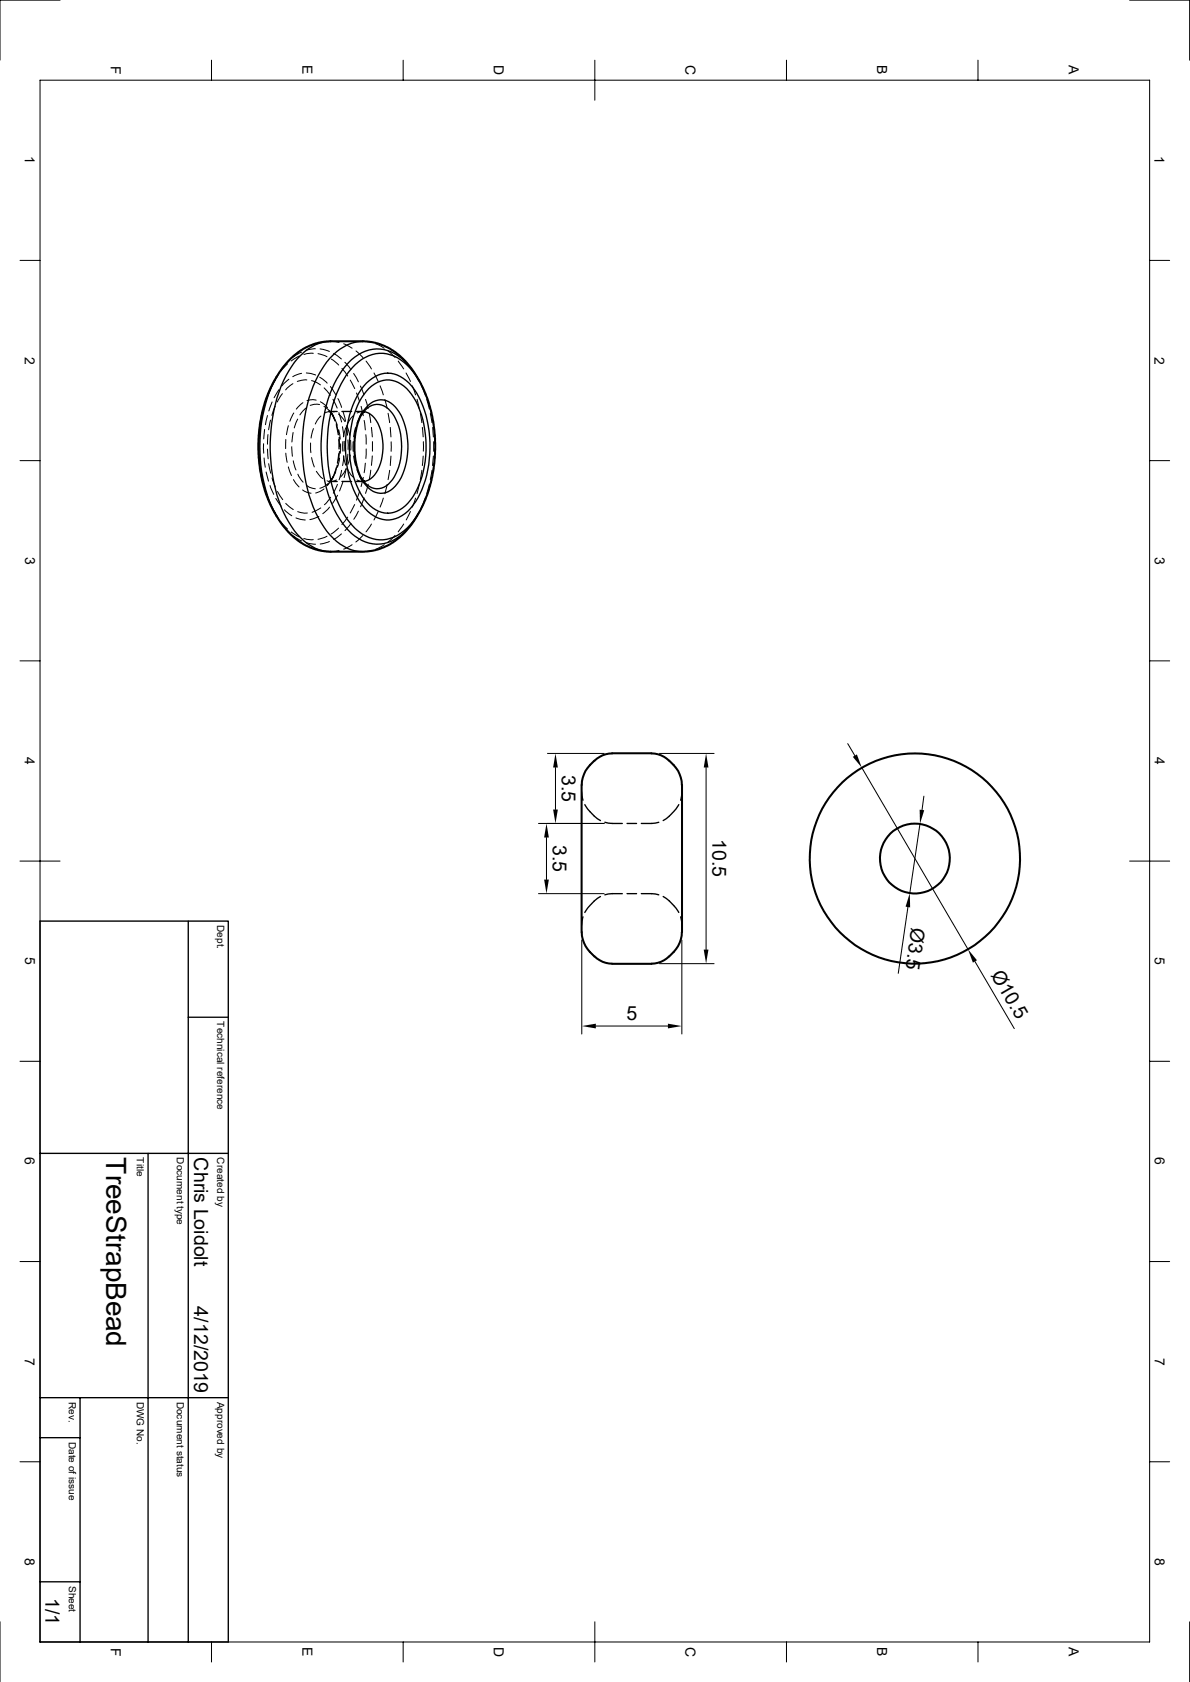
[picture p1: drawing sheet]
<svg xmlns="http://www.w3.org/2000/svg" width="297mm" height="420mm" viewBox="0 0 297 420" stroke-linecap="round" stroke-linejoin="round" font-family="sans-serif">
<g fill="none" stroke="#000" stroke-width=".51">
<path d="M72.5 89.6l2-1.7 1.3-.9 2.2-1 2-.5 2.1-.3h8.5l2.5 .3 2 .5 1.7 .8 3 2.1 2.9 3 2.4 3.9 2 4.9 .8 3.1 .5 3.6 .2 6-.7 5.7-.8 3.2-.9 2.5-1.1 2.3-1.8 3.1-2.9 3.4-1.8 1.5-1.8 1.1-2.6 1-3.2 .6h-8.9l-3.2-.6-3.1-1.3-3.1-2.3-2.3-2.6-2.4-3.9-2-4.8-1-4.5-.5-5.5 .2-4.9 .8-4.9 1.9-5.3 2.4-4.4zM90.1 119.4l.9 .9M90.3 103.2l-1.1 2.7-.7 4.3v2.5l.2 2.3 .7 2.6 .9 2.2M91 102.7l-.9 .9M145.2 196v36.7M148.3 189.9a7.8 7.8 0 0 0-3.1 6.1M152.8 188.1a6.2 6.2 0 0 0-4.4 1.8M152.8 188.1h9.8M162.6 188.1a6.2 6.2 0 0 1 4.4 1.8M167 189.9a7.8 7.8 0 0 1 3.2 6.1M170.2 196v36.7M145.2 232.7a7.9 7.9 0 0 0 3.1 6.1"/>
<path d="M148.4 238.8a6.2 6.2 0 0 0 4.4 1.8M167 238.8a6.2 6.2 0 0 1-4.4 1.8M170.2 232.7a7.9 7.9 0 0 1-3.2 6.1M152.8 240.7h9.8"/>
<circle cx="228.3" cy="214.4" r="26.2"/>
<circle cx="228.3" cy="214.4" r="8.7"/>
</g>
<g fill="none" stroke="#000" stroke-width=".34">
<path d="M68.6 95a36.3 36.3 0 0 0-3.1 25.1l1.3 4.2 1.8 3.7M69 94.2a38.1 38.1 0 0 0-2.7 28.1l.9 2.8 1.8 3.7M82.5 85.3a12.2 12.2 0 0 0-9.7 6.2 37.6 37.6 0 0 0-5.3 22.5 33.2 33.2 0 0 0 6.8 19.5 11.7 11.7 0 0 0 8.2 4.3M90.6 85.3a12.2 12.2 0 0 0-9.8 6.2 37.6 37.6 0 0 0-5.3 22.5 33.2 33.2 0 0 0 6.8 19.5 11.7 11.7 0 0 0 8.3 4.3M91.4 95.7a6.9 6.9 0 0 1 10.7 0 23.7 23.7 0 0 1 5.2 16.1 23.8 23.8 0 0 1-4.9 15.2 7 7 0 0 1-11.3 0 24.3 24.3 0 0 1-4.9-16.6 23.3 23.3 0 0 1 5.2-14.7zM92 97a6.4 6.4 0 0 1 10.2 .7 23 23 0 0 1 4.1 16.1 19.5 19.5 0 0 1-5.1 12.5 6.2 6.2 0 0 1-9.5-.7 22.4 22.4 0 0 1-4.3-17.1 20 20 0 0 1 4.6-11.5zM104.1 94.2a13.3 13.3 0 0 0-8.3-6.9 9.9 9.9 0 0 0-9.7 4.2 31.7 31.7 0 0 0-6 19.2 33.9 33.9 0 0 0 5.3 19.8 11 11 0 0 0 9.5 5.3 12.4 12.4 0 0 0 9.2-7M104.5 95a12.1 12.1 0 0 0-8.9-6.8 10.2 10.2 0 0 0-8.4 4.5 32.4 32.4 0 0 0-5.4 21.9 29.6 29.6 0 0 0 5.4 15.7 9.9 9.9 0 0 0 9.4 4.4 12.6 12.6 0 0 0 7.9-6.7M82.8 119.8l.4-.8-1.1 1.3 2.1-.1M83.9 116.8l-.8 2.2M84 106.2l.5 2.3M84.2 102.7h-2.1l1.1 1.3-.4-.8 .8 1.9"/>
<path d="M84.6 109.7v2.4M84.6 113.3l-.4 2.4M85.3 102.7h2.5M90.2 103.6a4.6 4.6 0 0 1 5-2.5 8.2 8.2 0 0 1 4.6 6.3 15.2 15.2 0 0 1-2.3 13 4.1 4.1 0 0 1-6.9-.3l-.4-.7M90.3 103.2l-.4 .8 .2-.4M90.3 103.2a5.7 5.7 0 0 1 5.3-3.3 7.6 7.6 0 0 1 5.3 5.7 18.5 18.5 0 0 1-1.2 14.4 5.4 5.4 0 0 1-5.3 3.1 7 7 0 0 1-4.5-4.1l.2 .4M90.8 102.8a5.6 5.6 0 0 1 4.2 4.5 13.4 13.4 0 0 1-1.5 11.3 4.2 4.2 0 0 1-2.7 1.6M91 102.7h-2.1M85.3 120.2h2.5M88.9 120.2l2.1 .1M145.2 197.7l.3 2.1M170.2 197.7l-.3 2.1"/>
<path d="M146 200.9l.6 1.1a11.2 11.2 0 0 0 3.3 2.9M151 205.3l1.8 .3h2.5M156.5 205.6h2.4M164.4 205.3l-1.8 .3h-2.5M169.4 200.9l-.7 1.1a11.2 11.2 0 0 1-3.2 2.9M10 230h47v180h-47zM47 230v180M145.5 228.9l-.3 2.2M149.9 223.9a12.1 12.1 0 0 0-3.9 3.9M155.3 223.1h-2.5l-1.8 .3M156.5 223.1h2.4M160.1 223.1h2.5l1.8 .3"/>
<path d="M165.5 223.9a12.1 12.1 0 0 1 3.9 3.9M169.9 228.9l.3 2.2M47 254h10M10 288h47M37 288v122M10 359h10M10 349h47M20 349v61M10 395h10"/>
</g>
<g fill="none" stroke="#000" stroke-width=".25">
<path d="M15 0h-15v15M52.8 15v5M100.6 15v5M148.5 15v10M196.3 15v5M244.1 15v5M281.9 0h15v15M10 20h276.9v390h-276.9zM5 65h5M286.9 65h5M69.4 93.6l-.9 1.4M69.6 97.3l-1.2 2"/>
<path d="M70 92.6l-1 1.5M70.5 98.3l-1.3 2.1M71.8 90.8l-1.7 1.8M72.1 94.7l-1.7 1.7M72.3 89.9l-1.6 1.8M73.1 95.8l-1.8 1.6M74.7 88.9l-2 1.2M75.3 87.9l-2.1 1.3M75.3 93.2l-2.2 .9M76.5 93.1l2.3 .5M76.6 94.9l-2.4 .3M77.8 95l1.2 .5 1 .6"/>
<path d="M78.2 88.2l-2.3 .3M78.7 87.1l-2.3 .4M78.9 99.9l-.8-.1-1.5 .2M79.4 88.3l2.2 .8M79.8 94.2l1.9 1.5M79.9 87.1l2.3 .7M80.9 96.9l1.6 1.8M82.5 96.5l1.3 2M82.5 85.2l2.1 .3M82.7 89.7l1.8 1.4M83.1 99.7l1.1 2.2M83.3 88.3l1.9 1.3"/>
<path d="M84.3 99.5l1 2.2M85.3 92l1.5 1.9M85.8 85.9l2.1 1.1M86.1 90.5l1.5 1.8M87.4 94.9l1.1 2.1M88.3 93.3l1.2 2M88.9 87.6l1.7 1.7M89 98.1l.8 2.2M90 96.4l.8 2.2M90.6 85.2l2.1 .3M91.2 99.7l.7 2.3M91.4 90.2l1.3 1.9"/>
<path d="M93.3 93.1l1.1 2.1M93.8 85.9l2.1 1.1M94.9 96.4l.8 2.2M96.1 99.7l.5 2.3M96.9 87.6l1.7 1.6M99.4 90.2l1.4 1.9M101.3 93.1l1.1 2.1M102.9 96.4l.8 2.2M104.1 99.7l.5 2.3M104.1 94.1l.6 1.2M104.6 95l1 2M105.2 96.4l.9 2.2"/>
<path d="M106.1 98.1l.7 2.2M106.5 99.7l.6 2.4M5 115h5M65.8 110.8v2.4M65.9 114.3l.3 2.4M66 107.2l-.2 2.4M66.4 117.9l.6 2.2M66.8 112.1l.1 2.5M66.8 103.8l-.5 2.2M66.9 108.5l-.1 2.4M67.1 115.8l.5 2.4M67.5 104.9l-.4 2.4"/>
<path d="M67.9 119.3l.8 2.3M67.9 100.4l-.8 2.2M68.7 101.4l-.8 2.3M71.3 109.7v2.3M71.3 113.2l.4 2.2M72 106.3l-.5 2.2M72 116.6l.7 2.1M72.8 111.5l.2 2.4M73.2 108l-.3 2.4M73.2 115.1l.7 2.2M73.2 119.8l1.4 1.8M73.3 103.1l-1 2.1"/>
<path d="M74.3 104.6l-.9 2.2M74.3 118.4l1.3 2M75.6 100.5l-1.6 1.7M76.5 101.9l-1.7 1.7M77.5 110.6l.1 2.4M77.8 114.3l.6 2.3M78.2 107l-.6 2.4M79 117.7l1.1 1.4 .5 .4M79.8 101h-1.4l-1 .2M80 100.3l1.7 1.5M80.1 103.9l-.9 1-.5 1M80.9 101.5l1.1 .9 .6 .6"/>
<path d="M82.5 102.7l1 2.1M83 119.4l-1.3 1.9M83.2 104l1 2.2M83.4 102.9a3.1 3.1 0 0 0-2.4 .2M83.8 117.8l-1.2 2M83.9 105.8l.6 2.3M84 119.8a2.77 2.77 0 0 1-2.4 .3M84.2 116.1l-.7 2.2M84.5 103.4l1.6 1.9M84.5 107.3l.4 2.3M84.6 103l.7 2.4M84.6 109.2l.2 2.3"/>
<path d="M84.7 112.7l-.3 2.3M84.8 114.4l-.6 2.3M85 110.8l-.1 2.4M85.3 117.4l-.7 2.4M85.5 106.6l.3 2.4M85.6 110.3v2.3M85.6 102.8l.6 2.4M85.7 113.8l.6 2.4M85.8 113.8l-.3 2.4M85.9 110.2v2.4M86.3 106.8l-.6 2.3M86.4 117.1l-1.4 2"/>
<path d="M86.4 116.9l-.5 2.4M86.4 106.3l.3 2.4M86.6 106.4l.7 2.3M86.8 117.2l.8 1.4 .6 .6M86.8 113.4l-.2 2.3M86.8 109.9l.1 2.3M87.4 113.6l-.6 2.4M87.5 109.9v2.5M88.1 110.3v2.4M88.2 103.8l-1.4 1.9M88.3 113.9l.4 2.3M88.4 110.3v2.4"/>
<path d="M88.5 113.9l.4 2.3M88.7 106.8l-.4 2.3M88.9 106.8l-.4 2.3M89.1 119.8l1.1 .4h.6M89.1 117.3l1 2.1M89.3 117.3l1 2.5M90.1 101.5l.6 2.3M90.1 103.6l-1 2.1M90.3 103.2l-1 2.4M90.7 119.2l-.6 2.3M90.8 102.7h-.6l-1 .4M90.9 105l.3 2.4"/>
<path d="M91.2 115.7l-.3 2.3M91.3 108.5l.1 2.4M91.4 112.1l-.1 2.4M92.2 103.2l.3 2.3M92.5 117.4l-.3 2.4M92.7 106.7l.2 2.4M92.9 113.8l-.2 2.4M93 110.3v2.3M96.9 103.2l.3 2.3M97.2 117.4l-.3 2.4M97.4 106.7l.2 2.4M97.6 113.9l-.2 2.3"/>
<path d="M97.6 110.3v2.4M104.9 103.2l.4 2.3M105.3 117.4l-.4 2.4M105.4 106.7l.2 2.4M105.6 113.9l-.2 2.3M105.7 110.3v2.3M107.2 101.5l.5 2.3M107.4 103.2l.4 2.3M107.7 119.2l-.5 2.3M107.8 117.4l-.4 2.4M108 106.7l.2 2.4M108 104.9l.3 2.4"/>
<path d="M108.2 113.9l-.2 2.3M108.2 110.3v2.4M108.3 115.7l-.3 2.3M108.4 108.5l.1 2.4M108.5 112.1l-.1 2.4M286.9 115h5M67.4 121.2l.9 2.2M68.5 128l.9 1.4M68.8 124.5l1.4 1.9M69 128.8l1 1.6M69.3 122.7l1.3 2.1M70.1 130.3l1.7 1.8"/>
<path d="M70.7 131.3l1.6 1.8M71 127.3l1.8 1.5M71.3 125.7l1.9 1.5M72.7 132.8l2 1.3M73.3 133.8l2 1.3M73.9 129.3l2.3 .5M74.3 127.8l1.7 .3h.7M75.5 122.3l1.2 .7 .9 .1M75.8 134.5l2.4 .2M76.4 135.5l2.3 .4M76.5 121.2l.7 .5 1.5 .3M79.6 128.9l-2.3 .9"/>
<path d="M80.1 126.8l-2.2 1.1M80.9 122.1l-1 .6-1.1 .4M81.6 133.9l-2.2 .8M81.9 120.7l-.9 .8-1.2 .4M82.2 135.2l-2.3 .6M82.3 126.6l-1.7 1.7M82.5 124.2l-1.5 1.8M84.2 120.9l-1 2.2M84.2 123.7l-1.2 2M84.5 131.9l-1.9 1.5M84.6 137.5l-2.1 .3M85.2 133.3l-1.9 1.4"/>
<path d="M85.6 120.4l-.8 2.2M86.8 129.1l-1.5 1.9M87.6 130.7l-1.5 1.8M87.9 136l-2.1 1.1M88.5 126l-1.1 2.1M89.5 127.6l-1.2 2.1M89.8 122.6l-.8 2.3M90.6 133.7l-1.8 1.6M90.9 124.3l-.9 2.2M91.9 120.9l-.7 2.3M92.7 137.5l-2.1 .3M92.7 130.9l-1.3 1.9"/>
<path d="M94.4 127.7l-1.1 2.1M95.7 124.4l-.8 2.2M95.9 136l-2.1 1.1M96.6 120.9l-.5 2.4M98.6 133.7l-1.7 1.6M100.8 130.9l-1.4 1.9M102.4 127.7l-1 2.1M103.7 124.4l-.8 2.2M104.6 120.9l-.5 2.3M104.7 127.6l-.6 1.2M105.6 126l-1 2M106.1 124.3l-.9 2.3"/>
<path d="M106.8 122.6l-.7 2.3M107.1 120.9l-.6 2.3M5 165h5M286.9 165h5M136.7 188.1h14.1M138.6 191.6v10.5M164.6 188.1h13.6M176.2 191.6v45.5M211.6 185.7l1.8 3M215.1 191.7l26.5 45.3M230.6 198.8l-.5 3.5M5 215h10"/>
<path d="M134.4 205.6h16.4M136.4 209.1v10.5M229.6 205.7l-2.5 17.3M281.9 215h10M134.4 223.1h16.4M145.2 234.7v23.5M170.2 234.7v23.5M226.6 226.5l-2.4 16.5M148.7 256.2h18M164.6 240.6h13.6M243.3 240.1l9.9 16.7M5 265h5"/>
<path d="M286.9 265h5M5 315h5M286.9 315h5M5 365h5M286.9 365h5M0 405v14.9M52.8 410v5M100.6 410v5M148.5 405v10M196.3 410v5M244.1 410v5M296.9 405v14.9"/>
</g>
<path d="M138.6 188.1l.6 3.5h-1.2zM176.2 188.1l.6 3.5h-1.2zM212.9 189l1-.6 1.2 3.3zM136.4 205.6l.6 3.5h-1.2zM135.8 219.6h1.2l-.6 3.5zM138 202.1h1.2l-.6 3.5zM229.5 202.2l1.2 .1-1.1 3.4zM175.6 237.1h1.2l-.6 3.5zM227.1 223l.1 3.6-1.2-.2zM241.6 237l2.2 2.8-1 .6zM145.2 256.2l3.5-.6v1.2zM166.7 255.6l3.5 .6-3.5 .6z" fill="#000"/>
<text font-size="7" x="26.5" y="289" transform="rotate(90 26.5 289)">TreeStrapBead</text>
<g font-size="4.9">
<text x="140.2" y="193.5" transform="rotate(90 140.2 193.5)">3.5</text>
<text x="177.8" y="209.5" transform="rotate(90 177.8 209.5)">10.5</text>
<text x="138" y="210.9" transform="rotate(90 138 210.9)">3.5</text>
<text x="227.5" y="231.5" transform="rotate(98 227.5 231.5)">Ø3.5</text>
<text x="247.2" y="243.4" transform="rotate(60 247.2 243.4)">Ø10.5</text>
<text x="156.3" y="254.6">5</text>
<text x="48.5" y="289" transform="rotate(90 48.5 289)">Chris Loidolt</text>
<text x="48.5" y="326.2" transform="rotate(90 48.5 326.2)">4/12/2019</text>
<text x="11.3" y="399.1" transform="rotate(90 11.3 399.1)">1/1</text>
</g>
<g font-size="3.5">
<text x="27.6" y="16.5" transform="rotate(90 27.6 16.5)">F</text>
<text x="75.5" y="16.3" transform="rotate(90 75.5 16.3)">E</text>
<text x="123.3" y="16.3" transform="rotate(90 123.3 16.3)">D</text>
<text x="171.1" y="16.3" transform="rotate(90 171.1 16.3)">C</text>
<text x="218.9" y="16.3" transform="rotate(90 218.9 16.3)">B</text>
<text x="266.8" y="16.3" transform="rotate(90 266.8 16.3)">A</text>
<text x="6.2" y="39" transform="rotate(90 6.2 39)">1</text>
<text x="288.2" y="39" transform="rotate(90 288.2 39)">1</text>
<text x="6.2" y="89" transform="rotate(90 6.2 89)">2</text>
<text x="288.2" y="89" transform="rotate(90 288.2 89)">2</text>
<text x="6.3" y="139" transform="rotate(90 6.3 139)">3</text>
<text x="288.2" y="139" transform="rotate(90 288.2 139)">3</text>
<text x="6.2" y="189" transform="rotate(90 6.2 189)">4</text>
<text x="288.2" y="189" transform="rotate(90 288.2 189)">4</text>
<text x="6.3" y="239" transform="rotate(90 6.3 239)">5</text>
<text x="288.2" y="239" transform="rotate(90 288.2 239)">5</text>
<text x="6.2" y="289" transform="rotate(90 6.2 289)">6</text>
<text x="288.2" y="289" transform="rotate(90 288.2 289)">6</text>
<text x="6.2" y="339" transform="rotate(90 6.2 339)">7</text>
<text x="288.2" y="339" transform="rotate(90 288.2 339)">7</text>
<text x="6.2" y="389" transform="rotate(90 6.2 389)">8</text>
<text x="288.2" y="389" transform="rotate(90 288.2 389)">8</text>
<text x="27.6" y="411.4" transform="rotate(90 27.6 411.4)">F</text>
<text x="75.5" y="411.3" transform="rotate(90 75.5 411.3)">E</text>
<text x="123.3" y="411.2" transform="rotate(90 123.3 411.2)">D</text>
<text x="171.1" y="411.2" transform="rotate(90 171.1 411.2)">C</text>
<text x="218.9" y="411.3" transform="rotate(90 218.9 411.3)">B</text>
<text x="266.8" y="411.3" transform="rotate(90 266.8 411.3)">A</text>
</g>
<g font-size="2.5">
<text x="54.2" y="231" transform="rotate(90 54.2 231)">Dept.</text>
<text x="54.2" y="255" transform="rotate(90 54.2 255)">Technical reference</text>
<text x="34.2" y="289" transform="rotate(90 34.2 289)">Title</text>
<text x="44.2" y="289" transform="rotate(90 44.2 289)">Document type</text>
<text x="54.2" y="289" transform="rotate(90 54.2 289)">Created by</text>
<text x="17.2" y="350" transform="rotate(90 17.2 350)">Rev.</text>
<text x="34.2" y="350" transform="rotate(90 34.2 350)">DWG No.</text>
<text x="44.2" y="350" transform="rotate(90 44.2 350)">Document status</text>
<text x="54.2" y="350" transform="rotate(90 54.2 350)">Approved by</text>
<text x="17.2" y="360" transform="rotate(90 17.2 360)">Date of issue</text>
<text x="17.2" y="396" transform="rotate(90 17.2 396)">Sheet</text>
</g>
</svg>
